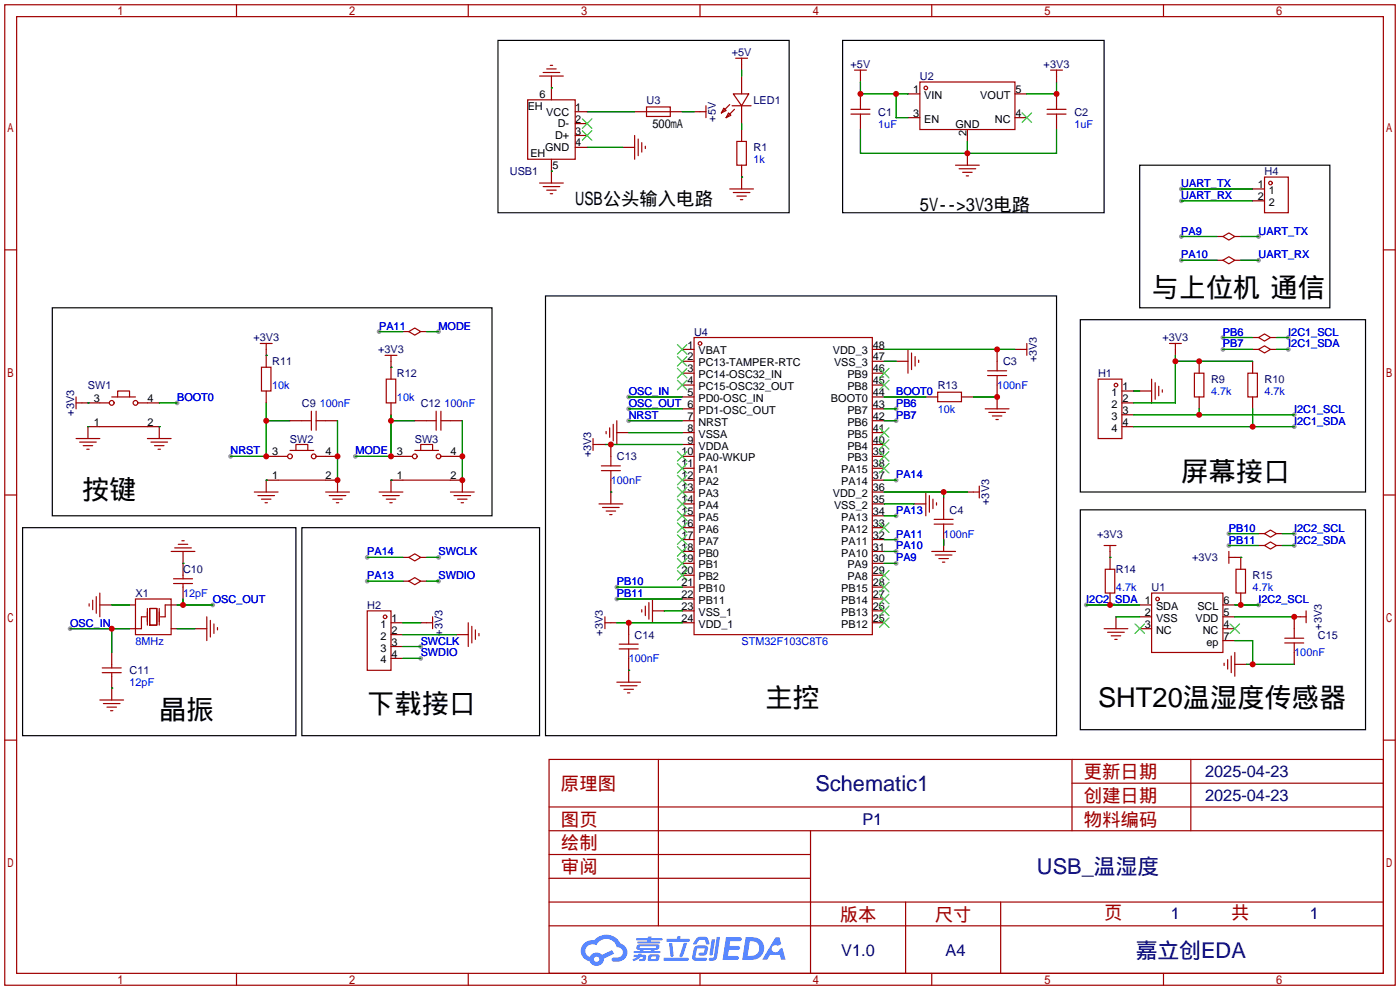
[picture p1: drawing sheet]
<svg xmlns="http://www.w3.org/2000/svg" width="299mm" height="212mm" viewBox="0 0 299 212" stroke-linecap="round" stroke-linejoin="round" font-family="sans-serif">
<g fill="#999">
<circle cx="269" cy="129.3" r=".51"/>
<circle cx="232.2" cy="129.3" r=".51"/>
<circle cx="134.4" cy="84.8" r=".51"/>
<circle cx="134.4" cy="87.4" r=".51"/>
<circle cx="134.4" cy="89.9" r=".51"/>
<circle cx="191.5" cy="87.4" r=".51"/>
<circle cx="191.5" cy="89.9" r=".51"/>
<circle cx="191.5" cy="102.6" r=".51"/>
<circle cx="191.5" cy="110.2" r=".51"/>
<circle cx="191.5" cy="115.3" r=".51"/>
<circle cx="276.6" cy="88.6" r=".51"/>
<circle cx="276.6" cy="91.2" r=".51"/>
<circle cx="275.3" cy="74.7" r=".51"/>
<circle cx="261.4" cy="74.7" r=".51"/>
<circle cx="261.4" cy="72.1" r=".51"/>
<circle cx="275.3" cy="72.1" r=".51"/>
<circle cx="37.8" cy="86.1" r=".51"/>
<circle cx="49.3" cy="97.5" r=".51"/>
<circle cx="75.9" cy="97.5" r=".51"/>
<circle cx="93.7" cy="70.9" r=".51"/>
<circle cx="81" cy="70.9" r=".51"/>
<circle cx="45.5" cy="129.3" r=".51"/>
<circle cx="15" cy="134.4" r=".51"/>
<circle cx="89.9" cy="138.2" r=".51"/>
<circle cx="89.9" cy="140.7" r=".51"/>
<circle cx="93.7" cy="124.2" r=".51"/>
<circle cx="78.5" cy="124.2" r=".51"/>
<circle cx="78.5" cy="119.1" r=".51"/>
<circle cx="93.7" cy="119.1" r=".51"/>
<circle cx="276.6" cy="116.6" r=".51"/>
<circle cx="262.6" cy="116.6" r=".51"/>
<circle cx="262.6" cy="114" r=".51"/>
<circle cx="276.6" cy="114" r=".51"/>
<circle cx="131.8" cy="125.5" r=".51"/>
<circle cx="131.8" cy="128" r=".51"/>
<circle cx="252.5" cy="40.4" r=".51"/>
<circle cx="252.5" cy="42.9" r=".51"/>
<circle cx="269" cy="50.5" r=".51"/>
<circle cx="269" cy="55.6" r=".51"/>
<circle cx="252.5" cy="50.5" r=".51"/>
<circle cx="252.5" cy="55.6" r=".51"/>
<circle cx="191.5" cy="120.4" r=".51"/>
<circle cx="191.5" cy="117.9" r=".51"/>
</g>
<g fill="none" stroke="#a10000" stroke-width=".25">
<path d="M1 1h297.2v209.6h-297.2zM3.6 3.6h292.1v204.4h-292.1zM50.5 1v2.6M100.1 1v2.6M149.6 1v2.6M199.1 1v2.6M248.7 1v2.6M1 53.4h2.6M295.7 53.4h2.5M1 105.8h2.6M295.7 105.8h2.5M1 158.2h2.6"/>
<path d="M295.7 158.2h2.5M117.3 162.3h178.4v45.7h-178.4zM117.3 177.5h178.4M117.3 172.5h178.4M140.7 162.3v35.6M173.2 177.5v30.5M229.1 162.3v15.2M229.1 167.4h66.6M254.5 162.3v15.2M117.3 182.6h55.9M117.3 197.9h178.4M117.3 192.8h178.4"/>
<path d="M117.3 187.7h55.9M193.5 192.8v15.2M213.9 192.8v15.2M50.5 208v2.6M100.1 208v2.6M149.6 208v2.6M199.1 208v2.6M248.7 208v2.6"/>
</g>
<g fill="#5487ff">
<path d="M155.2 200.3h2.6a.48 .48 0 0 1 .7 .4 .48 .48 0 0 1-.6 .4h-1.8l-.2 1.1h1.9a.43 .43 0 0 1 .4 .4 .43 .43 0 0 1-.5 .4h-1.9l-.2 1.3h1.7a.45 .45 0 0 1 .5 .2 .45 .45 0 0 1-.1 .6h-3.3z"/>
<path d="M165.7 200.3h.9l.4 1.5-.8 .3a.84 .84 0 0 0-1.2 .3 .84 .84 0 0 0 .4 1.1 .84 .84 0 0 0 1.1-.4l.1-.2 .6-.3 .7 2.5h-1l-.2-1h-2.1l-.6 1h-1.1z"/>
<path d="M152.1 200.8h.7l-.5 3.1a.36 .36 0 0 1-.3 .3 .36 .36 0 0 1-.4-.3z"/>
<path d="M153.2 200.2h.7l-.6 4.3a1.13 1.13 0 0 1-1.8 .6l.2-.4h.7l.2-.2z"/>
<path d="M148.9 200.6l.6-.4h1a.77 .77 0 0 1 .9 .5l.3 1-.2 .2h-.5l-.3-.9-.2-.2-1 .1-.7 1-.6-.1-.1-.2z"/>
<path d="M148.4 202.4l.6-.3h1.7a.81 .81 0 0 1 .7 .5 .81 .81 0 0 1-.2 .8 .81 .81 0 0 1-.9 .8h-.7a.32 .32 0 0 1-.3-.3 .32 .32 0 0 1 .4-.3h.7l.2-.9-1.6 .1-.4 1.8 2.2 .1a.32 .32 0 0 1 .3 .4 .32 .32 0 0 1-.4 .2h-2.2l-.5-.3-.1-.5z"/>
<path d="M141.9 204.7h5a.33 .33 0 0 1 .3 .3 .33 .33 0 0 1-.3 .3h-4.9l-.2-.1z"/>
<path d="M146.1 201.5h.8l-.7 2a.98 .98 0 0 1-.7 1.1l-.3-.3z"/>
<path d="M143 201.6h.7l.3 2.5a.34 .34 0 0 1-.3 .4 .34 .34 0 0 1-.4-.3z"/>
<path d="M142.5 200.7h2.1l.3-.6h.6l-.1 .6h1.7a.32 .32 0 0 1 .4 .3 .32 .32 0 0 1-.4 .3h-4.5l-.2-.2z"/>
<path d="M135.5 204.1h.9l.1-.3h.6v.3h.8a.82 .82 0 0 1-.5 1.3h-.8v-.4l.7-.1 .1-.3a.68 .68 0 0 0-1 .4l-1.1 .4-.1-.4 .9-.5h-.7z"/>
<path d="M136 200.5h2.4l.1-.3h.7v.3h2.2l.2 .3-.2 .2h-2.3v.2h1.8l.2 .3-.2 .1h-4.5l-.1-.4h2l.1-.2h-2.3l-.1-.2z"/>
<path d="M159.4 200.3l-.8 4.9h1.7a2.5 2.5 0 0 0 3-2.5 2.5 2.5 0 0 0-3.1-2.4zM160.3 201.1a1.61 1.61 0 0 1 2 1.5 1.61 1.61 0 0 1-1.8 1.7h-.7z"/>
<path d="M136.2 202a.55 .55 0 0 0-.2 .8 .55 .55 0 0 0 .7 .2l.1 .3h-1.3v.3l5.4 .1 .3-.2-.2-.2h-1.2l.2-.3a.7 .7 0 0 0 .8-.3 .7 .7 0 0 0 0-.8l-4.2-.1zM136.8 202.3l3.3-.1 .1 .1-.2 .3h-3.2zM137.5 203h1.7l-.2 .3h-1.4z"/>
<path d="M138.6 204.2a1.05 1.05 0 0 0 0 1.2 2.91 2.91 0 0 0 2.2-.2 .98 .98 0 0 0 0-1.2h-1.6zM139.2 204.5l.9-.1 .1 .4-.2 .2-.8-.1z"/>
<path d="M124.9 201.6a2.23 2.23 0 0 0-.7 2.3 2.23 2.23 0 0 0 1.8 1.6 1.58 1.58 0 0 0 1.8 .9 1.58 1.58 0 0 0 1.3-1.5l2.2-1.1-.5-.7-2.1 1a1.65 1.65 0 0 0-2.7 .4 1.45 1.45 0 0 1-.8-1.9 1.45 1.45 0 0 1 2-.7l.3 .1a2.3 2.3 0 0 1 2.3-1.3 2.3 2.3 0 0 1 2 1.7 1.12 1.12 0 0 1 1.3 1 1.12 1.12 0 0 1-1.1 1.2h-.7a.45 .45 0 0 0-.6 .4 .45 .45 0 0 0 .5 .5 2.21 2.21 0 0 0 2.2-.5 2.21 2.21 0 0 0 .5-2.3 2.13 2.13 0 0 0-1.3-1.1 3.3 3.3 0 0 0-5.6-.7l-1.1 .1zM127 205a.57 .57 0 0 1 1.1 0 .57 .57 0 0 1-1.1 0z"/>
</g>
<g fill="none" stroke="#a10000" stroke-width=".25">
<path d="M115.3 16.3h5.1M116.1 15.5h3.5M116.8 14.7h2.1M117.6 14h.5M157.2 12.4h2.6M158.5 12.4v1.3M182.6 15h2.6M183.9 15v1.3M196.6 17.5h20.3v10.2h-20.3zM224.5 15h2.6M225.8 15v1.3M112.8 21.3h10.1v12.7h-10.1z"/>
<path d="M115.3 39.1h5.1M116.1 39.9h3.5M135.6 29v5M136.4 29.7v3.6M137.2 30.5v2M137.9 31.2v.6M138.2 22.9h5.1v2h-5.1zM138.2 23.9h5.1M149.6 23.9h1.3M150.9 22.6v2.5M154.7 23.1l.5 .5-1 .5zM155.7 24.1l.5 .5-1 .5z"/>
<path d="M156 22.4l-1.8 1.7M156.5 22.6h4M156.7 20.1h3.3l-1.5 2.5zM157 23.4l-1.8 1.7M157.5 30.2h2v5.1h-2zM181.9 24.4h4M181.9 23.4h4M183.9 22.6v.8M183.9 24.4v.7M204.2 35.3h5.1M205 36.1h3.5M205.7 36.8h2.1"/>
<path d="M206.5 37.6h.5M223.8 24.4h4M223.8 23.4h4M225.8 22.6v.8M225.8 24.4v.7M270.3 37.8h5v7.7h-5zM116.8 40.6h2.1M117.6 41.4h.5M156 40.4h5M156.7 41.1h3.6M157.5 41.9h2M158.2 42.7h.5"/>
<path d="M261.4 50.5l1.2-.7 1.3 .7-1.3 .8zM261.4 55.6l1.2-.7 1.3 .7-1.3 .8zM55.6 73.4h2.6M55.9 78.5h2v5.1h-2zM56.9 73.4v1.3M82.3 75.9h2.5M83.6 75.9v1.3M87.4 70.9l1.2-.8 1.3 .8-1.3 .7zM148.3 72.1h38.1v63.5h-38.1zM194.1 74.7v5.1M194.8 75.4v3.6M195.6 76.2v2"/>
<path d="M196.3 77v.5M211.1 79.2h4M213.1 77.2v2M218.2 74.7h1.3M219.5 73.4v2.5M249.9 73.4h2.6M251.2 73.4v1.3M255.3 79.8h2v5h-2zM266.7 79.8h2v5h-2zM269 72.1l1.3-.7 1.2 .7-1.2 .8zM269 74.7l1.3-.8 1.2 .8-1.2 .7zM16.3 86.1h1.2"/>
<path d="M16.3 93.7h5M16.3 84.8v2.6M17 94.5h3.6M17.8 95.2h2M18.5 96h.5M21.3 86.1h2.1M21.3 91.2h10.2M23.9 84.8h5.1M25.1 84.8v-1.2h2.6v1.2M29.5 86.1h2M31.5 93.7h5.1M32.3 94.5h3.5"/>
<path d="M33 95.2h2.1M33.8 96h.5M59.4 97.5h2.1M62 96.3h5.1M63.2 96.3v-1.3h2.6v1.3M64.5 89.9h2M66.5 87.9v4M67.6 97.5h2M67.6 89.9h2M67.6 87.9v4M82.5 81h2.1v5.1h-2.1zM86.1 97.5h2"/>
<path d="M88.6 96.3h5.1M89.9 96.3v-1.3h2.6v1.3M91.2 89.9h2M93.2 87.9v4M94.2 97.5h2.1M94.2 89.9h2.1M94.2 87.9v4M126.7 93.7v2.6M126.7 95h1.3M128.5 99.6h4.1M129.5 92.2v.5M130.3 91.4v2.1"/>
<path d="M130.6 97.5v2.1M131.1 90.7v3.5M131.8 89.9v5.1M200.4 83.8h5.1v2.1h-5.1zM210.6 87.4h5M211.1 80.3h4M211.3 88.1h3.6M212.1 88.9h2M212.9 89.7h.5M213.1 80.3v2M234.7 81h5.1v12.7h-5.1zM246.1 81v5.1"/>
<path d="M246.9 81.8v3.5M247.6 82.5v2.1M248.4 83.3v.5M36.6 117.9h5.1M37.3 117.1h3.6M38.1 116.3h2M38.9 115.6h.5M54.4 105.2h5M55.1 105.9h3.6M55.9 106.7h2M56.6 107.4h.5M59.4 102.6h10.2"/>
<path d="M69.6 105.2h5.1M70.4 105.9h3.5M71.1 106.7h2.1M71.9 107.4h.5M81 105.2h5.1M81.8 105.9h3.5M82.5 106.7h2.1M83.3 107.4h.5M86.1 102.6h10.2M87.4 119.1l1.2-.7 1.3 .7-1.3 .8zM96.3 105.2h5M97 105.9h3.6"/>
<path d="M97.8 106.7h2M98.6 107.4h.5M128 107.7h5.1M128.5 100.6h4.1M128.8 108.5h3.5M129.5 109.2h2.1M130.3 110h.5M130.6 100.6v2M197.9 105.2v5M198.6 105.9v3.6M199.1 117.9h5.1M199.4 106.7v2"/>
<path d="M199.6 111h4.1M199.6 112h4.1M199.9 118.6h3.6M200.2 107.4v.5M200.7 119.4h2M201.7 109v2M201.7 112v2M208 105.2h1.3M209.3 103.9v2.5M236 116.6h2.5M237.2 116.6v1.3M262.6 117.9v2.5"/>
<path d="M262.6 119.1h1.3M270.3 114l1.2-.7 1.3 .7-1.3 .8zM270.3 116.6l1.2-.8 1.3 .8-1.3 .7zM19 129v.5M19.8 128.3v2M20.6 127.5v3.6M21.3 126.7v5.1M29 128h7.6v7.6h-7.6zM31.2 131.8h-1v2.6M31.5 130v3.6M32 130h1.5v3.6h-1.5zM34 130v3.6"/>
<path d="M35.3 129.3v2.5h-1M37.1 124.7h4M37.1 123.7h4M39.1 122.9v.8M39.1 124.7v.8M44.2 131.8v5.1M45 132.6v3.5M45.7 133.4v2M46.5 134.1v.5M78.5 130.6h5.1v12.7h-5.1zM87.4 124.2l1.2-.8 1.3 .8-1.3 .8zM91.2 133.1h1.3"/>
<path d="M92.5 131.8v2.6M100.1 133.1v5.1M100.8 133.9v3.5M101.6 134.6v2.1M102.4 135.4v.5M129.3 131.8v2.6M129.3 133.1h1.3M132.3 137.7h4.1M132.3 138.7h4.1M134.4 135.6v2.1M134.4 138.7v2M137.2 130.3v.5"/>
<path d="M137.9 129.5v2.1M138.7 128.8v3.5M139.4 128v5.1M201.4 120.1h.5M236 134.4h5M236.2 121.7h2.1v5h-2.1zM236.7 135.1h3.6M237.5 135.9h2M238.3 136.7h.5M246.1 126.7h15.3v12.7h-15.3zM263.9 139.4v5.1M264.2 121.7h2v5h-2z"/>
<path d="M274.6 136.4h4M274.6 137.4h4M276.6 134.4v2M276.6 137.4v2M277.9 131.8h1.2M279.1 130.6v2.5M21.3 149.6h5.1M21.8 142.7h4.1M21.8 143.8h4.1M22.1 150.4h3.6M22.9 151.1h2M23.6 151.9h.5"/>
<path d="M23.9 142v.7M23.9 143.8v.7M131.8 145.8h5.1M132.6 146.6h3.5M133.3 147.3h2.1M134.1 148.1h.5M261.6 141.7v.5M262.4 141v2M263.1 140.2v3.6"/>
<circle cx="197.9" cy="18.8" r=".38"/>
<circle cx="271.5" cy="39.1" r=".38"/>
<circle cx="149.6" cy="73.4" r=".38"/>
<circle cx="23.9" cy="86.1" r=".51"/>
<circle cx="29" cy="86.1" r=".51"/>
<circle cx="62" cy="97.5" r=".51"/>
<circle cx="67.1" cy="97.5" r=".51"/>
<circle cx="88.6" cy="97.5" r=".51"/>
<circle cx="93.7" cy="97.5" r=".51"/>
<circle cx="238.5" cy="82.3" r=".38"/>
<circle cx="82.3" cy="131.8" r=".38"/>
<circle cx="247.4" cy="128" r=".38"/>
</g>
<g fill="none" stroke="#870000" stroke-width=".25">
<path d="M117.9 16.3v5M158.5 13.7v1.3M158.5 16.3v3.8M183.9 16.3v1.2M225.8 16.3v1.2M117.9 34v5.1M122.9 23.9h2.6M122.9 31.5h2.6M122.9 29h2.6M122.9 26.4h2.6M133.1 31.5h2.5M135.6 23.9h2.6"/>
<path d="M143.3 23.9h2.5M148.3 23.9h1.3M158.5 22.6v3.8M158.5 27.7v2.5M158.5 35.3v5.1M183.9 20.1v2.5M183.9 25.1v2.6M194.1 20.1h2.5M194.1 25.1h2.5M206.8 27.7v2.5M206.8 32.8v2.5M216.9 20.1h2.6"/>
<path d="M216.9 25.1h2.6M225.8 20.1v2.5M225.8 25.1v2.6M260.1 50.5h1.3M260.1 55.6h1.3M263.9 50.5h1.3M263.9 55.6h1.3M267.7 40.4h2.6M267.7 42.9h2.6M56.9 74.7v3.8M83.6 77.2v3.8M86.1 70.9h1.3"/>
<path d="M89.9 70.9h1.3M145.8 74.7h2.5M145.8 77.2h2.5M145.8 79.8h2.5M186.4 74.7h2.6M186.4 77.2h2.6M186.4 79.8h2.6M191.5 77.2h2.6M213.1 74.7v2.5M216.9 74.7h1.3M251.2 74.7v1.2M256.3 77.2v2.6"/>
<path d="M267.7 74.7h1.3M267.7 77.2v2.6M267.7 72.1h1.3M271.5 74.7h1.3M271.5 72.1h1.3M17.5 86.1h3.8M21.3 91.2h-2.5v2.5M31.5 86.1h2.5M31.5 91.2h2.5v2.5M56.9 97.5h2.5M56.9 83.6v2.5M62 89.9h2.5"/>
<path d="M69.6 89.9h2.5M69.6 97.5h2.5M83.6 97.5h2.5M83.6 86.1v2.5M88.6 89.9h2.6M96.3 89.9h2.5M96.3 97.5h2.5M128 95h1.3M130.6 95v2.5M131.8 92.5h2.6M145.8 82.3h2.5M145.8 84.8h2.5"/>
<path d="M145.8 87.4h2.5M145.8 89.9h2.5M145.8 92.5h2.5M145.8 95h2.5M145.8 97.5h2.5M186.4 82.3h2.6M186.4 84.8h2.6M186.4 87.4h2.6M186.4 89.9h2.6M186.4 92.5h2.6M186.4 95h2.6M186.4 97.5h2.6"/>
<path d="M197.9 84.8h2.5M205.5 84.8h2.5M213.1 82.3v5.1M239.8 83.6h2.5M239.8 86.1h2.5M239.8 88.6h2.5M239.8 91.2h2.5M243.6 83.6h2.5M256.3 84.8v2.6M267.7 84.8v2.6M39.1 117.9v5M59.4 102.6h-2.5v2.6"/>
<path d="M69.6 102.6h2.5v2.6M86.1 102.6h-2.5v2.6M86.1 119.1h1.3M89.9 119.1h1.3M96.3 102.6h2.5v2.6M130.6 102.6v5.1M145.8 100.1h2.5M145.8 102.6h2.5M145.8 105.2h2.5M145.8 107.7h2.5M145.8 110.2h2.5M145.8 112.8h2.5"/>
<path d="M145.8 115.3h2.5M145.8 117.9h2.5M186.4 100.1h2.6M186.4 102.6h2.6M186.4 105.2h2.6M186.4 107.7h2.6M186.4 110.2h2.6M186.4 112.8h2.6M186.4 115.3h2.6M186.4 117.9h2.6M195.3 107.7h2.6M201.7 106.4v2.6"/>
<path d="M201.7 114v3.9M206.8 105.2h1.2M237.2 117.9v3.8M263.9 119.1h1.3v2.6M269 114h1.3M269 116.6h1.3M272.8 114h1.3M272.8 116.6h1.3M21.3 129.3h2.6M23.9 139.4v2.6M27.7 129.3h1.3M27.7 134.4h2.5"/>
<path d="M35.3 129.3h2.5M36.6 134.4h1.2M39.1 125.5v2.5M41.7 134.4h2.5M83.6 133.1h2.5M83.6 135.6h2.5M83.6 138.2h2.5M86.1 124.2h1.3M89.9 133.1h1.3M89.9 124.2h1.3M97.5 135.6h2.6M130.6 133.1h1.2"/>
<path d="M134.4 133.1v2.5M139.4 130.6h2.6M145.8 120.4h2.5M145.8 122.9h2.5M145.8 125.5h2.5M145.8 128h2.5M145.8 130.6h2.5M145.8 133.1h2.5M186.4 120.4h2.6M186.4 122.9h2.6M186.4 125.5h2.6M186.4 128h2.6"/>
<path d="M186.4 130.6h2.6M186.4 133.1h2.6M237.2 126.7v2.6M238.5 131.8v2.6M243.6 129.3h2.5M243.6 131.8h2.5M243.6 134.4h2.5M261.4 129.3h2.5M261.4 131.8h2.5M261.4 134.4h2.5M261.4 136.9h2.5M265.2 126.7v2.6"/>
<path d="M276.6 139.4v2.6M277.9 131.8h-1.3v2.6M23.9 144.5v5.1M83.6 140.7h2.5M134.4 140.7v5.1M263.9 142h2.5"/>
</g>
<g fill="none" stroke="#3c3" stroke-width=".25">
<path d="M124.5 27.9l2 2.1M124.5 25.4l2 2M126.5 27.9l-2 2.1M126.5 25.4l-2 2M218.4 24.1l2.1 2.1M220.5 24.1l-2.1 2.1M144.8 73.7l2 2M144.8 76.2l2 2M144.8 78.7l2 2.1M146.8 73.7l-2 2M146.8 76.2l-2 2M146.8 78.7l-2 2.1"/>
<path d="M188 78.7l2 2.1M190 78.7l-2 2.1M144.8 81.3l2 2M144.8 96.5l2 2.1M144.8 99.1l2 2M146.8 81.3l-2 2M146.8 96.5l-2 2.1M146.8 99.1l-2 2M188 99.1l2 2M188 96.5l2 2.1M188 94l2 2M188 91.4l2 2.1"/>
<path d="M188 81.3l2 2M190 99.1l-2 2M190 96.5l-2 2.1M190 94l-2 2M190 91.4l-2 2.1M190 81.3l-2 2M144.8 101.6l2 2M144.8 104.1l2 2.1M144.8 106.7l2 2M144.8 109.2l2 2.1M144.8 111.8l2 2M144.8 114.3l2 2"/>
<path d="M144.8 116.8l2 2.1M144.8 119.4l2 2M146.8 101.6l-2 2M146.8 104.1l-2 2.1M146.8 106.7l-2 2M146.8 109.2l-2 2.1M146.8 111.8l-2 2M146.8 114.3l-2 2M146.8 116.8l-2 2.1M146.8 119.4l-2 2M188 111.8l2 2M190 111.8l-2 2"/>
<path d="M144.8 121.9l2 2.1M146.8 121.9l-2 2.1M188 132.1l2 2M188 129.5l2 2.1M188 127l2 2M188 124.5l2 2M188 121.9l2 2.1M190 132.1l-2 2M190 129.5l-2 2.1M190 127l-2 2M190 124.5l-2 2M190 121.9l-2 2.1"/>
<path d="M242.6 133.4l2 2M244.6 133.4l-2 2M262.9 133.4l2 2M264.9 133.4l-2 2"/>
</g>
<g fill="none" stroke="#008700" stroke-width=".25">
<path d="M117.9 18.8h.1M158.5 15v1.3M183.9 17.5v2.6h10.2M225.8 17.5v2.6h-6.3M117.9 36.6h.1M125.5 23.9h10.1M125.5 31.5h7.6M145.8 23.9h2.5M158.5 37.8h.1M158.5 26.4v1.3M183.9 27.7v5.1h41.9v-5.1M191.5 20.1v5h2.6"/>
<path d="M206.8 30.2v2.6M252.5 40.4h15.2M252.5 42.9h15.2M252.5 50.5h7.6M252.5 55.6h7.6M265.2 50.5h3.8M265.2 55.6h3.8M56.9 75.9h.1M81 70.9h5.1M83.6 78.5h.1M91.2 70.9h2.5M189 77.2h2.5"/>
<path d="M189 74.7h27.9M251.2 77.2h16.5M251.2 75.9v10.2h-8.9M261.4 74.7h6.3M261.4 72.1h6.3M272.8 74.7h2.5M272.8 72.1h2.5M18.8 91.2h.1M18.8 86.1h.1M34 91.2h.1M34 86.1h3.8M56.9 89.9h5.1"/>
<path d="M56.9 86.1v11.4h-7.6M72.1 89.9v12.7M83.6 89.9h5M83.6 88.6v8.9h-7.7M98.8 89.9v12.7M129.3 95h16.5M134.4 84.8h11.4M134.4 87.4h11.4M134.4 89.9h11.4M134.4 92.5h11.4M189 84.8h8.9M189 87.4h2.5"/>
<path d="M189 89.9h2.5M208 84.8h5.1M242.3 83.6h1.3M242.3 88.6h34.3M242.3 91.2h34.3M256.3 87.4v1.2M267.7 87.4v3.8M56.9 102.6h.1M78.5 119.1h7.6M83.6 102.6h.1M91.2 119.1h2.5M130.6 105.2h.1"/>
<path d="M189 107.7h6.3M189 105.2h17.8M189 102.6h2.5M189 110.2h2.5M189 115.3h2.5M189 117.9h2.5M201.7 105.2v1.2M201.7 115.3v1.3M237.2 119.1h.1M262.6 116.6h6.4M262.6 114h6.4M265.2 119.1h.1"/>
<path d="M274.1 116.6h2.5M274.1 114h2.5M15 134.4h12.7M23.9 129.3h3.8M23.9 134.4v5M37.8 129.3h7.7M37.8 134.4h3.9M39.1 120.4h.1M39.1 128v1.3M78.5 124.2h7.6M86.1 133.1h3.8M86.1 135.6h11.4"/>
<path d="M86.1 138.2h3.8M91.2 124.2h2.5M131.8 133.1h14M131.8 125.5h14M131.8 128h14M142 130.6h3.8M189 120.4h2.5M232.2 129.3h11.4M238.5 131.8h5.1M263.9 136.9h3.8v5.1M263.9 129.3h5.1M263.9 131.8h12.7"/>
<path d="M23.9 147.1h.1M86.1 140.7h3.8M134.4 143.3h.1M266.4 142h10.2"/>
</g>
<path d="M106.4 8.6h62.3v36.9h-62.3zM180.1 8.6h55.9v36.9h-55.9zM243.6 35.3h40.6v30.5h-40.6zM11.2 65.8h94v44.4h-94zM116.6 63.2h109.2v94h-109.2zM230.9 68.3h60.9v36.9h-60.9zM4.8 112.8h58.4v44.4h-58.4zM64.5 112.8h50.8v44.4h-50.8zM230.9 109h60.9v47h-60.9z" fill="none" stroke="#000" stroke-width=".25"/>
<g fill="#c00">
<circle cx="267.7" cy="142" r=".63"/>
<circle cx="265.2" cy="129.3" r=".63"/>
<circle cx="237.2" cy="129.3" r=".63"/>
<circle cx="183.9" cy="20.1" r=".63"/>
<circle cx="191.5" cy="20.1" r=".63"/>
<circle cx="225.8" cy="20.1" r=".63"/>
<circle cx="206.8" cy="32.8" r=".63"/>
<circle cx="130.6" cy="95" r=".63"/>
<circle cx="134.4" cy="133.1" r=".63"/>
<circle cx="213.1" cy="74.7" r=".63"/>
<circle cx="201.7" cy="105.2" r=".63"/>
<circle cx="213.1" cy="84.8" r=".63"/>
<circle cx="251.2" cy="77.2" r=".63"/>
<circle cx="256.3" cy="77.2" r=".63"/>
<circle cx="256.3" cy="88.6" r=".63"/>
<circle cx="267.7" cy="91.2" r=".63"/>
<circle cx="56.9" cy="97.5" r=".63"/>
<circle cx="56.9" cy="89.9" r=".63"/>
<circle cx="83.6" cy="97.5" r=".63"/>
<circle cx="83.6" cy="89.9" r=".63"/>
<circle cx="72.1" cy="102.6" r=".63"/>
<circle cx="72.1" cy="97.5" r=".63"/>
<circle cx="98.8" cy="102.6" r=".63"/>
<circle cx="98.8" cy="97.5" r=".63"/>
<circle cx="39.1" cy="129.3" r=".63"/>
<circle cx="23.9" cy="134.4" r=".63"/>
<circle cx="276.6" cy="131.8" r=".63"/>
</g>
<g font-size="5.8">
<text x="246.1" y="63.5">与上位机 通信</text>
<text x="17.5" y="106.6">按键</text>
<text x="252.5" y="102.8">屏幕接口</text>
<text x="34" y="153.6">晶振</text>
<text x="78.5" y="152.4">下载接口</text>
<text x="163.6" y="151.1">主控</text>
<text x="234.7" y="151.1">SHT20温湿度传感器</text>
</g>
<g font-size="4.7" fill="#000080">
<text x="174.3" y="169.1">Schematic1</text>
<text x="221.6" y="186.9">USB_温湿度</text>
<text x="242.7" y="204.6">嘉立创EDA</text>
</g>
<g font-size="3.9">
<text x="122.9" y="43.7">USB公头输入电路</text>
<text x="196.6" y="45">5V--&gt;3V3电路</text>
</g>
<g font-size="3.9" fill="#a00000">
<text x="231.6" y="166.3">更新日期</text>
<text x="119.9" y="168.8">原理图</text>
<text x="231.6" y="171.4">创建日期</text>
<text x="119.9" y="176.4">图页</text>
<text x="231.6" y="176.4">物料编码</text>
<text x="119.9" y="181.5">绘制</text>
<text x="119.9" y="186.6">审阅</text>
<text x="179.5" y="196.8">版本</text>
<text x="199.8" y="196.8">尺寸</text>
<text x="236" y="196.5">页</text>
<text x="263.1" y="196.5">共</text>
</g>
<g font-size="3.5" fill="#000080">
<text x="257.6" y="166.1">2025-04-23</text>
<text x="257.6" y="171.2">2025-04-23</text>
<text x="184.3" y="176.3">P1</text>
<text x="250.2" y="196.3">1</text>
<text x="280" y="196.3">1</text>
<text x="179.8" y="204.2">V1.0</text>
<text x="202.1" y="204.2">A4</text>
</g>
<text font-size="2.6" x="139.4" y="27.4">500mA</text>
<g font-size="2.3" fill="#000080">
<text x="156.4" y="12">+5V</text>
<text x="181.8" y="14.6">+5V</text>
<text x="196.6" y="17.1">U2</text>
<text x="223.1" y="14.6">+3V3</text>
<text x="138.2" y="22.2">U3</text>
<text x="161" y="22.2">LED1</text>
<text x="153" y="26" transform="rotate(-90 153 26)">+5V</text>
<text x="187.7" y="24.7">C1</text>
<text x="229.6" y="24.7">C2</text>
<text x="161" y="32.3">R1</text>
<text x="109" y="37.4">USB1</text>
<text x="270.3" y="37.4">H4</text>
<text x="148.3" y="71.7">U4</text>
<text x="54.1" y="73">+3V3</text>
<text x="80.8" y="75.5">+3V3</text>
<text x="221.6" y="77.4" transform="rotate(-90 221.6 77.4)">+3V3</text>
<text x="248.5" y="73">+3V3</text>
<text x="18.8" y="83.1">SW1</text>
<text x="58.2" y="78.1">R11</text>
<text x="84.8" y="80.6">R12</text>
<text x="200.4" y="83.1">R13</text>
<text x="214.4" y="78.1">C3</text>
<text x="234.7" y="80.6">H1</text>
<text x="258.8" y="81.9">R9</text>
<text x="270.3" y="81.9">R10</text>
<text x="15.8" y="88.9" transform="rotate(-90 15.8 88.9)">+3V3</text>
<text x="64.5" y="87">C9</text>
<text x="89.9" y="87">C12</text>
<text x="62" y="94.6">SW2</text>
<text x="88.6" y="94.6">SW3</text>
<text x="126.3" y="97.7" transform="rotate(-90 126.3 97.7)">+3V3</text>
<text x="131.8" y="98.4">C13</text>
<text x="211.4" y="107.9" transform="rotate(-90 211.4 107.9)">+3V3</text>
<text x="202.9" y="109.8">C4</text>
<text x="234.5" y="114.9">+3V3</text>
<text x="254.8" y="120">+3V3</text>
<text x="39.1" y="122.5">C10</text>
<text x="238.5" y="122.5">R14</text>
<text x="267.7" y="123.8">R15</text>
<text x="29" y="127.6">X1</text>
<text x="78.5" y="130.1">H2</text>
<text x="246.1" y="126.3">U1</text>
<text x="94.6" y="135.8" transform="rotate(-90 94.6 135.8)">+3V3</text>
<text x="128.9" y="135.8" transform="rotate(-90 128.9 135.8)">+3V3</text>
<text x="135.6" y="136.5">C14</text>
<text x="281.7" y="136.5">C15</text>
<text x="282.5" y="134.6" transform="rotate(-90 282.5 134.6)">+3V3</text>
<text x="27.7" y="144.1">C11</text>
</g>
<g font-size="2.3">
<text x="112.8" y="23.5">EH</text>
<text x="115.3" y="20.9">6</text>
<text x="122.9" y="23.7">1</text>
<text x="195.2" y="19.9">1</text>
<text x="197.5" y="21.1">VIN</text>
<text x="209.5" y="21.1">VOUT</text>
<text x="217" y="19.9">5</text>
<text x="116.8" y="24.7">VCC</text>
<text x="118.6" y="29.8">D+</text>
<text x="119.2" y="27.2">D-</text>
<text x="122.9" y="28.8">3</text>
<text x="122.9" y="26.2">2</text>
<text x="195.2" y="25">3</text>
<text x="197.5" y="26.2">EN</text>
<text x="204.2" y="27.3">GND</text>
<text x="206.6" y="29.1" transform="rotate(-90 206.6 29.1)">2</text>
<text x="212.6" y="26.2">NC</text>
<text x="217" y="25">4</text>
<text x="113.4" y="33.6">EH</text>
<text x="116.5" y="32.3">GND</text>
<text x="122.9" y="31.3">4</text>
<text x="118.1" y="36.2">5</text>
<text x="268.8" y="40.2">1</text>
<text x="271.2" y="41.5">1</text>
<text x="268.8" y="42.7">2</text>
<text x="271.2" y="44">2</text>
<text x="146.9" y="74.5">1</text>
<text x="146.9" y="77">2</text>
<text x="149.3" y="75.8">VBAT</text>
<text x="178" y="75.8">VDD_3</text>
<text x="186.6" y="77">47</text>
<text x="186.6" y="74.5">48</text>
<text x="146.9" y="79.6">3</text>
<text x="146.9" y="82.1">4</text>
<text x="149.3" y="78.3">PC13-TAMPER-RTC</text>
<text x="149.3" y="80.8">PC14-OSC32_IN</text>
<text x="149.3" y="83.4">PC15-OSC32_OUT</text>
<text x="178.2" y="78.3">VSS_3</text>
<text x="181.1" y="83.4">PB8</text>
<text x="181.1" y="80.8">PB9</text>
<text x="186.6" y="82.1">45</text>
<text x="186.6" y="79.6">46</text>
<text x="239.9" y="83.4">1</text>
<text x="20" y="85.9">3</text>
<text x="31.5" y="85.9">4</text>
<text x="146.9" y="84.6">5</text>
<text x="146.9" y="89.7">7</text>
<text x="149.3" y="85.9">PD0-OSC_IN</text>
<text x="149.3" y="88.5">PD1-OSC_OUT</text>
<text x="177.6" y="85.9">BOOT0</text>
<text x="181.1" y="88.5">PB7</text>
<text x="186.6" y="89.7">42</text>
<text x="186.6" y="87.2">43</text>
<text x="186.6" y="84.6">44</text>
<text x="237.5" y="84.6">1</text>
<text x="237.5" y="87.2">2</text>
<text x="237.5" y="89.7">3</text>
<text x="239.9" y="85.9">2</text>
<text x="239.9" y="88.5">3</text>
<text x="20" y="91">1</text>
<text x="31.5" y="91">2</text>
<text x="146.9" y="92.3">8</text>
<text x="146.9" y="94.8">9</text>
<text x="149.3" y="91">NRST</text>
<text x="149.3" y="93.5">VSSA</text>
<text x="181.1" y="93.5">PB5</text>
<text x="181.1" y="91">PB6</text>
<text x="186.6" y="94.8">40</text>
<text x="186.6" y="92.3">41</text>
<text x="237.5" y="92.3">4</text>
<text x="239.9" y="91">4</text>
<text x="58.1" y="97.3">3</text>
<text x="69.6" y="97.3">4</text>
<text x="84.8" y="97.3">3</text>
<text x="96.3" y="97.3">4</text>
<text x="145.6" y="97.3">10</text>
<text x="145.6" y="99.9">11</text>
<text x="149.3" y="96.1">VDDA</text>
<text x="149.3" y="98.6">PA0-WKUP</text>
<text x="149.3" y="101.2">PA1</text>
<text x="179.8" y="101.2">PA15</text>
<text x="181.1" y="98.6">PB3</text>
<text x="181.1" y="96.1">PB4</text>
<text x="186.6" y="99.9">38</text>
<text x="186.6" y="97.3">39</text>
<text x="58.1" y="102.4">1</text>
<text x="69.6" y="102.4">2</text>
<text x="84.8" y="102.4">1</text>
<text x="96.3" y="102.4">2</text>
<text x="145.6" y="102.4">12</text>
<text x="145.6" y="105">13</text>
<text x="145.6" y="107.5">14</text>
<text x="149.3" y="103.7">PA2</text>
<text x="149.3" y="106.2">PA3</text>
<text x="178" y="106.2">VDD_2</text>
<text x="179.8" y="103.7">PA14</text>
<text x="186.6" y="107.5">35</text>
<text x="186.6" y="105">36</text>
<text x="186.6" y="102.4">37</text>
<text x="145.6" y="110">15</text>
<text x="145.6" y="112.6">16</text>
<text x="149.3" y="108.8">PA4</text>
<text x="149.3" y="111.3">PA5</text>
<text x="149.3" y="113.9">PA6</text>
<text x="178.2" y="108.8">VSS_2</text>
<text x="179.8" y="113.9">PA12</text>
<text x="179.8" y="111.3">PA13</text>
<text x="186.6" y="112.6">33</text>
<text x="186.6" y="110">34</text>
<text x="145.6" y="115.1">17</text>
<text x="145.6" y="117.7">18</text>
<text x="149.3" y="116.4">PA7</text>
<text x="149.3" y="118.9">PB0</text>
<text x="179.8" y="118.9">PA10</text>
<text x="179.8" y="116.4">PA11</text>
<text x="186.6" y="117.7">31</text>
<text x="186.6" y="115.1">32</text>
<text x="145.6" y="120.2">19</text>
<text x="145.6" y="122.7">20</text>
<text x="145.6" y="125.3">21</text>
<text x="149.3" y="121.5">PB1</text>
<text x="149.3" y="124">PB2</text>
<text x="181.1" y="124">PA8</text>
<text x="181.1" y="121.5">PA9</text>
<text x="186.6" y="125.3">28</text>
<text x="186.6" y="122.7">29</text>
<text x="186.6" y="120.2">30</text>
<text x="145.6" y="127.8">22</text>
<text x="145.6" y="130.4">23</text>
<text x="149.3" y="126.6">PB10</text>
<text x="149.3" y="129.1">PB11</text>
<text x="149.3" y="131.6">VSS_1</text>
<text x="179.8" y="131.6">PB13</text>
<text x="179.8" y="129.1">PB14</text>
<text x="179.8" y="126.6">PB15</text>
<text x="186.6" y="130.4">26</text>
<text x="186.6" y="127.8">27</text>
<text x="244.7" y="131.6">2</text>
<text x="247.1" y="130.4">SDA</text>
<text x="255.9" y="130.4">SCL</text>
<text x="261.5" y="131.6">5</text>
<text x="261.5" y="129.1">6</text>
<text x="81.3" y="134.2">1</text>
<text x="81.3" y="136.7">2</text>
<text x="83.7" y="132.9">1</text>
<text x="83.7" y="135.4">2</text>
<text x="83.7" y="138">3</text>
<text x="145.6" y="132.9">24</text>
<text x="149.3" y="134.2">VDD_1</text>
<text x="179.8" y="134.2">PB12</text>
<text x="186.6" y="132.9">25</text>
<text x="244.7" y="134.2">3</text>
<text x="247.1" y="132.9">VSS</text>
<text x="247.1" y="135.4">NC</text>
<text x="255.5" y="132.9">VDD</text>
<text x="257.1" y="135.4">NC</text>
<text x="257.8" y="138">ep</text>
<text x="261.5" y="134.2">4</text>
<text x="261.5" y="136.7">7</text>
<text x="81.3" y="139.3">3</text>
<text x="81.3" y="141.8">4</text>
<text x="83.7" y="140.5">4</text>
</g>
<g font-size="2.3" fill="#00f">
<text x="187.7" y="27.3">1uF</text>
<text x="229.6" y="27.3">1uF</text>
<text x="161" y="34.9">1k</text>
<text x="252.5" y="40">UART_TX</text>
<text x="252.5" y="42.5">UART_RX</text>
<text x="252.5" y="50.1">PA9</text>
<text x="269" y="50.1">UART_TX</text>
<text x="252.5" y="55.2">PA10</text>
<text x="269" y="55.2">UART_RX</text>
<text x="81" y="70.4">PA11</text>
<text x="93.7" y="70.4">MODE</text>
<text x="261.4" y="71.7">PB6</text>
<text x="275.3" y="71.7">I2C1_SCL</text>
<text x="261.4" y="74.3">PB7</text>
<text x="275.3" y="74.3">I2C1_SDA</text>
<text x="58.2" y="83.1">10k</text>
<text x="213.1" y="83.1">100nF</text>
<text x="37.8" y="85.7">BOOT0</text>
<text x="68.3" y="87">100nF</text>
<text x="84.8" y="85.7">10k</text>
<text x="95" y="87">100nF</text>
<text x="134.4" y="84.4">OSC_IN</text>
<text x="134.4" y="87">OSC_OUT 6</text>
<text x="134.4" y="89.5">NRST</text>
<text x="191.5" y="84.4">BOOT0</text>
<text x="191.5" y="87">PB6</text>
<text x="191.5" y="89.5">PB7</text>
<text x="200.4" y="88.2">10k</text>
<text x="258.8" y="84.4">4.7k</text>
<text x="270.3" y="84.4">4.7k</text>
<text x="276.6" y="88.2">I2C1_SCL</text>
<text x="276.6" y="90.8">I2C1_SDA</text>
<text x="49.3" y="97.1">NRST</text>
<text x="75.9" y="97.1">MODE</text>
<text x="130.6" y="103.5">100nF</text>
<text x="191.5" y="102.2">PA14</text>
<text x="191.5" y="109.8">PA13</text>
<text x="262.6" y="113.6">PB10</text>
<text x="276.6" y="113.6">I2C2_SCL</text>
<text x="78.5" y="118.7">PA14</text>
<text x="93.7" y="118.7">SWCLK</text>
<text x="191.5" y="114.9">PA11</text>
<text x="191.5" y="120">PA9</text>
<text x="191.5" y="117.4">PA10</text>
<text x="201.7" y="114.9">100nF</text>
<text x="262.6" y="116.2">PB11</text>
<text x="276.6" y="116.2">I2C2_SDA</text>
<text x="78.5" y="123.8">PA13</text>
<text x="93.7" y="123.8">SWDIO</text>
<text x="131.8" y="125.1">PB10</text>
<text x="39.1" y="127.6">12pF</text>
<text x="45.5" y="128.9">OSC_OUT</text>
<text x="131.8" y="127.6">PB11</text>
<text x="232.2" y="128.9">I2C2_SDA 1</text>
<text x="238.5" y="126.3">4.7k</text>
<text x="267.7" y="126.3">4.7k</text>
<text x="269" y="128.9">I2C2_SCL</text>
<text x="15" y="133.9">OSC_IN</text>
<text x="29" y="137.8">8MHz</text>
<text x="89.9" y="137.8">SWCLK</text>
<text x="158.5" y="137.8">STM32F103C8T6</text>
<text x="89.9" y="140.3">SWDIO</text>
<text x="134.4" y="141.6">100nF</text>
<text x="276.6" y="140.3">100nF</text>
<text x="27.7" y="146.6">12pF</text>
</g>
</svg>
